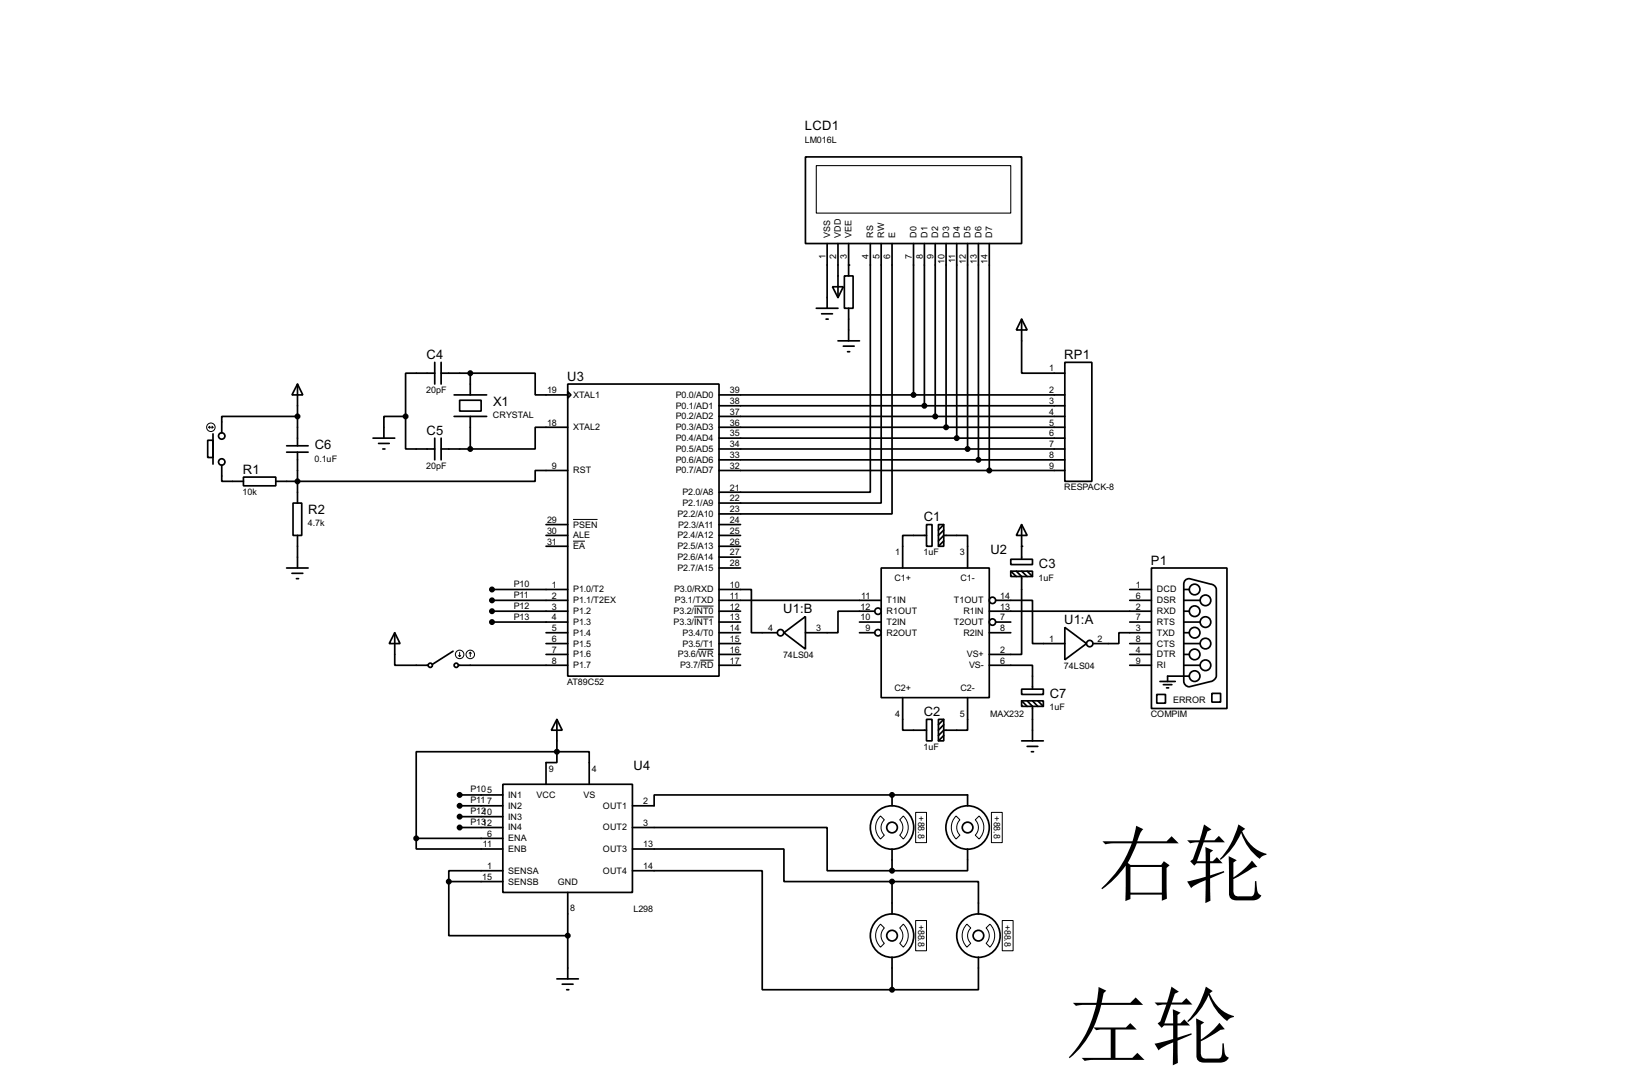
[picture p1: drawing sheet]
<svg xmlns="http://www.w3.org/2000/svg" width="383mm" height="256mm" viewBox="0 0 383 256" stroke-linecap="round" stroke-linejoin="round" font-family="sans-serif">
<g fill="none" stroke="#000" stroke-width=".4">
<path d="M189.3 36.9h50.8v20.3h-50.8zM194.4 57.2v15.2M196.9 57.2v12.7M199.4 57.2v7.6M204.5 57.2v58.4h-35.5M207.1 57.2v61h-38.1M209.6 57.2v63.5h-40.6M214.7 57.2v35.6M217.2 57.2v38.1M219.8 57.2v40.6M222.3 57.2v43.2M224.8 57.2v45.7"/>
<path d="M227.4 57.2v48.3M229.9 57.2v50.8M232.5 57.2v53.3M191.8 72.4h5.1M193.1 73.7h2.5M194.1 75h.5M195.6 67.4h2.6l-1.3 2.5zM198.4 64.8h2.1v7.6h-2.1zM199.4 72.4v7.7M240.1 75l1.3 2.5h-2.6zM240.1 75v12.7h10.1M69.9 90.2l1.3 2.6h-2.6z"/>
<path d="M69.9 97.8h-17.8v3.9M69.9 90.2v14.5M95.3 97.8v7.7h6.9M95.3 97.8h-5.1v5.1M102.2 87.7h-6.9v10.1M102.2 85.1v5.1M103.7 87.7h6.8M103.7 85.1v5.1M106.7 92.8h7.7M106.7 97.8h7.7M108 94h5.1v2.6h-5.1zM110.5 87.7h15.3v5.1h7.6"/>
<path d="M110.5 87.7v5.1M110.5 97.8v7.7M133.4 90.2h35.6v68.6h-35.6zM133.4 92l.8 .8-.8 .7zM169 92.8h81.2M169 95.3h81.2M169 97.8h81.2M196.9 80.1h5.1M198.2 81.3h2.5M199.2 82.6h.5M250.2 85.1h6.4v28h-6.4zM48.8 103.4h1.3v4.1h-1.3z"/>
<path d="M50.1 101.9v7.1M52.1 109.3v3.8h5.1M57.2 112.1h7.6v2h-7.6zM67.4 106.2h5M67.4 104.7h5M68.9 118.2h2v7.6h-2zM69.9 106.2v12M87.7 102.9h5.1M89 104.2h2.5M90 105.5h.5M102.2 102.9v5.1M103.7 105.5h6.8"/>
<path d="M103.7 102.9v5.1M133.4 100.4h-7.6v5.1h-15.3M133.4 110.5h-7.6v2.6h-61M169 105.5h81.2M169 100.4h81.2M169 102.9h81.2M169 108h81.2M169 110.5h81.2M67.4 133.4h5M68.6 134.7h2.6M69.7 135.9h.5M69.9 125.8v7.6"/>
<path d="M115.6 138.5h17.8M128.3 125.8h5.1M128.3 128.3h5.1M128.3 123.2h5.1M169 138.5h7.6v10.1h6.1M169 125.8h5M169 128.3h5M169 123.2h5M169 133.4h5M169 130.9h5M207.1 133.4h25.4v30.5h-25.4zM217.7 123.2h1.3v5.1h-1.3z"/>
<path d="M217.7 125.8h-5.6v7.6M220.5 123.2h1.3v5.1h-1.3zM220.5 127.1l1.3-1.3h5.6v7.6M221.8 123.2l-1.3 1.3M221.8 124.5l-1.3 1.3M221.8 127.1l-1.3 1.2M237.5 131.4h5.1v1.2h-5.1zM237.5 134.2h5.1v1.2h-5.1zM237.5 134.2l1.3 1.2M238.8 134.2l1.3 1.2v18.3h-7.6M240.1 123.2l1.3 2.6h-2.6zM240.1 123.2v8.2"/>
<path d="M240.1 134.2l1.3 1.2M241.4 134.2l1.2 1.2M265.5 138.5h5.1M270.6 133.4h17.7v33h-17.7zM278.2 138.5h1.3M278.6 136.1l.9-.2 5 1.3a1.4 1.4 0 0 1 1.3 1.3v20.3a1.64 1.64 0 0 1-1.3 1.3l-5 1.2a1.34 1.34 0 0 1-1.3-1.2v-22.9v-.4zM92.8 148.6l1.2 2.6h-2.5zM92.8 148.6v7.7h7.8M106.5 153l-4.8 3M107.8 156.3h25.6M115.6 143.6h17.8M115.6 141h17.8"/>
<path d="M115.6 146.1h17.8M128.3 148.6h5.1M128.3 153.7h5.1M128.3 151.2h5.1M169 143.6h5M169 141h38.1M169 146.1h5M169 156.3h5M169 148.6h5M169 153.7h5M169 151.2h5M184.2 148.6l5.1-3.8v7.7z"/>
<path d="M202 146.1h5.1M202 148.6h3.5M205.5 143.6h-8.6v5h-7.6M232.5 156.3h10.1v5.6M232.5 143.6h38.1M232.5 148.6h5M234 141h8.6v10.2h7.6M234 146.1h3.5M250.2 147.4l5.1 3.8-5.1 3.8zM265.5 141h5.1M265.5 146.1h5.1M265.5 156.3h5.1"/>
<path d="M265.5 153.7h5.1M265.5 151.2h5.1M270.6 148.6h-7.7v2.6h-6.1M278.2 143.6h1.3M278.2 141h3.8M278.2 146.1h3.8M278.2 156.3h3.8M278.2 148.6h1.3M278.2 153.7h1.3M278.2 151.2h3.8M279.5 158.8h-5.1v1.3M130.9 169l1.2 2.5h-2.5z"/>
<path d="M130.9 176.6h-33.1v20.3M130.9 176.6h7.6v7.6M130.9 176.6v2.5h-2.6v5.1M130.9 169v7.6M212.1 163.9v7.6h5.6M217.7 169h1.3v5h-1.3zM220.5 169h1.3v5h-1.3zM221.8 169l-1.3 1.2M221.8 170.2l-1.3 1.3M221.8 172.8l-1.3 1.2M227.4 163.9v7.6h-5.6l-1.3 1.3M240.1 161.9h5.1v1.2h-5.1z"/>
<path d="M240.1 164.6h5.1v1.3h-5.1zM240.1 174h5.1M240.1 164.6l1.3 1.3M241.4 164.6l1.2 1.3v8.1M241.4 175.3h2.5M242.4 176.6h.5M242.6 164.6l1.3 1.3M243.9 164.6l1.3 1.3M271.8 163.1h2.1v2.1h-2.1zM272.6 160.1h3.6M273.4 160.8h2M274.1 161.6h.5"/>
<path d="M284.8 162.9h2v2h-2zM97.8 196.9v2.5h20.4M97.8 196.9h20.4M108 186.7h10.2M108 189.3h10.2M108 191.8h10.2M108 194.4h10.2M118.2 184.2h30.4v25.4h-30.4zM148.6 194.4h45.8v10.1h15.2M148.6 199.4h35.6v7.7h25.4M209.6 186.7h-55.9v2.6h-5.1M209.6 186.7h17.8v2.6"/>
<path d="M209.6 186.7v2.6M209.6 199.4v5.1M227.4 199.4v5.1h-17.8M105.5 207.1v12.7h27.9M105.5 207.1h12.7M118.2 204.5h-12.7v2.6M133.4 209.6v20.3M148.6 204.5h30.5v28h30.5M209.6 207.1h20.3v7.6M209.6 207.1v7.6M130.9 229.9h5M132.1 231.2h2.6"/>
<path d="M133.2 232.5h.5M209.6 224.8v7.7M229.9 224.8v7.7h-20.3"/>
<circle cx="52.1" cy="102.4" r=".75"/>
<circle cx="52.1" cy="108.5" r=".75"/>
<circle cx="280.7" cy="138.5" r="1.25"/>
<circle cx="101.1" cy="156.3" r=".5"/>
<circle cx="107.2" cy="156.3" r=".5"/>
<circle cx="183.4" cy="148.6" r=".75"/>
<circle cx="206.3" cy="143.6" r=".75"/>
<circle cx="206.3" cy="148.6" r=".75"/>
<circle cx="233.2" cy="141" r=".75"/>
<circle cx="233.2" cy="146.1" r=".75"/>
<circle cx="256" cy="151.2" r=".75"/>
<circle cx="280.7" cy="148.6" r="1.25"/>
<circle cx="280.7" cy="153.7" r="1.25"/>
<circle cx="280.7" cy="143.6" r="1.25"/>
<circle cx="280.7" cy="158.8" r="1.25"/>
<circle cx="283.2" cy="151.2" r="1.25"/>
<circle cx="283.2" cy="141" r="1.25"/>
<circle cx="283.2" cy="156.3" r="1.25"/>
<circle cx="283.2" cy="146.1" r="1.25"/>
<circle cx="209.6" cy="194.4" r="5.1"/>
<circle cx="209.6" cy="194.4" r="1.25"/>
<circle cx="227.3" cy="194.4" r="5.1"/>
<circle cx="227.3" cy="194.4" r="1.25"/>
<circle cx="209.6" cy="219.8" r="5.1"/>
<circle cx="209.6" cy="219.8" r="1.25"/>
<circle cx="229.9" cy="219.8" r="5.1"/>
<circle cx="229.9" cy="219.8" r="1.25"/>
</g>
<g fill="#000">
<circle cx="199.4" cy="62.3" r=".2"/>
<circle cx="240.1" cy="128.3" r=".2"/>
<circle cx="209.6" cy="186.7" r=".2"/>
</g>
<g fill="none" stroke="#000" stroke-width=".23">
<path d="M49.1 100.4h1M49.1 100.4l.2 .2M49.3 100.1l-.2 .3M49.8 100.1l.3 .3M50.1 100.4l-.3 .2M134.7 127.1h2.8M134.7 122h5.7M107.8 154l.2 .2M108 153.2v1M108.3 154l-.3 .2M110.5 153.2l-.2 .3M110.5 153.2l.3 .3"/>
<path d="M110.5 153.2v1M163.1 142.4h4.6M163.1 144.9h4.6M164.1 152.5h3.6M164.6 155.1h3.1M206.9 191.7l.9 .9a2.45 2.45 0 0 0 0 3.6l-.9 .9a3.7 3.7 0 0 1 0-5.4zM212.3 191.7a3.7 3.7 0 0 1 0 5.4l-.9-.9a2.54 2.54 0 0 0 0-3.6zM215.2 190.8h2.5v7.1h-2.5zM224.7 191.7l.9 .9a2.54 2.54 0 0 0 0 3.6l-.9 .9a3.8 3.8 0 0 1 0-5.4zM229.2 192.6l.9-.9a3.8 3.8 0 0 1 0 5.4l-.9-.9a2.54 2.54 0 0 0 0-3.6zM233 190.8h2.5v7.1h-2.5zM206.9 217.1l.9 .9a2.45 2.45 0 0 0 0 3.6l-.9 .9a3.7 3.7 0 0 1 0-5.4z"/>
<path d="M212.3 217.1a3.7 3.7 0 0 1 0 5.4l-.9-.9a2.54 2.54 0 0 0 0-3.6zM215.2 216.2h2.5v7.1h-2.5zM227.2 217.1l.9 .9a2.54 2.54 0 0 0 0 3.6l-.9 .9a3.8 3.8 0 0 1 0-5.4zM231.7 218l.9-.9a3.8 3.8 0 0 1 0 5.4l-.9-.9a2.54 2.54 0 0 0 0-3.6zM235.5 216.2h2.6v7.1h-2.6z"/>
<circle cx="49.5" cy="100.4" r="1"/>
<circle cx="108" cy="153.7" r="1"/>
<circle cx="110.5" cy="153.7" r="1"/>
</g>
<g fill="#000" stroke="#000" stroke-width=".4">
<circle cx="69.9" cy="97.8" r=".5"/>
<circle cx="95.3" cy="97.8" r=".5"/>
<circle cx="110.5" cy="87.7" r=".5"/>
<circle cx="214.6" cy="92.8" r=".5"/>
<circle cx="217.2" cy="95.3" r=".5"/>
<circle cx="219.7" cy="97.8" r=".5"/>
<circle cx="69.9" cy="113.1" r=".5"/>
<circle cx="110.5" cy="105.5" r=".5"/>
<circle cx="222.3" cy="100.4" r=".5"/>
<circle cx="224.8" cy="102.9" r=".5"/>
<circle cx="227.3" cy="105.5" r=".5"/>
<circle cx="229.9" cy="108" r=".5"/>
<circle cx="232.4" cy="110.5" r=".5"/>
<circle cx="115.6" cy="138.5" r=".5"/>
<circle cx="115.6" cy="141" r=".5"/>
<circle cx="115.6" cy="143.6" r=".5"/>
<circle cx="115.6" cy="146.1" r=".5"/>
<circle cx="130.8" cy="176.6" r=".5"/>
<circle cx="97.8" cy="196.9" r=".5"/>
<circle cx="108" cy="186.7" r=".5"/>
<circle cx="108" cy="191.8" r=".5"/>
<circle cx="108" cy="194.4" r=".5"/>
<circle cx="108" cy="189.3" r=".5"/>
<circle cx="209.6" cy="186.7" r=".5"/>
<circle cx="105.4" cy="207.1" r=".5"/>
<circle cx="133.4" cy="219.8" r=".5"/>
<circle cx="209.6" cy="204.5" r=".5"/>
<circle cx="209.6" cy="207.1" r=".5"/>
<circle cx="209.6" cy="232.5" r=".5"/>
</g>
<path d="M191.8 38.9h45.7v11.2h-45.7z" fill="none" stroke="#000" stroke-width=".25"/>
<g font-size="20.3">
<text x="257.9" y="210.2">右轮</text>
<text x="250.2" y="248.3">左轮</text>
</g>
<g font-size="3.4">
<text x="189.1" y="30.5">LCD1</text>
<text x="100.2" y="84.3">C4</text>
<text x="133.3" y="89.4">U3</text>
<text x="250.1" y="84.3">RP1</text>
<text x="115.9" y="95.3">X1</text>
<text x="74" y="105.5">C6</text>
<text x="100.2" y="102.1">C5</text>
<text x="57.1" y="111.3">R1</text>
<text x="72.4" y="120.7">R2</text>
<text x="217.1" y="122.4">C1</text>
<text x="232.7" y="130.1">U2</text>
<text x="244.1" y="133.4">C3</text>
<text x="270.4" y="132.6">P1</text>
<text x="184.1" y="144">U1:B</text>
<text x="250.1" y="146.6">U1:A</text>
<text x="246.7" y="163.9">C7</text>
<text x="217.1" y="168.2">C2</text>
<text x="148.9" y="180.9">U4</text>
</g>
<g font-size="2.4">
<text x="189.1" y="33.5">LM016L</text>
<text x="195.1" y="55.9" transform="rotate(-90 195.1 55.9)">VSS</text>
<text x="197.6" y="55.9" transform="rotate(-90 197.6 55.9)">VDD</text>
<text x="200.1" y="55.9" transform="rotate(-90 200.1 55.9)">VEE</text>
<text x="205.2" y="55.9" transform="rotate(-90 205.2 55.9)">RS</text>
<text x="207.8" y="55.9" transform="rotate(-90 207.8 55.9)">RW</text>
<text x="210.3" y="55.9" transform="rotate(-90 210.3 55.9)">E</text>
<text x="215.4" y="55.9" transform="rotate(-90 215.4 55.9)">D0</text>
<text x="217.9" y="55.9" transform="rotate(-90 217.9 55.9)">D1</text>
<text x="220.5" y="55.9" transform="rotate(-90 220.5 55.9)">D2</text>
<text x="223" y="55.9" transform="rotate(-90 223 55.9)">D3</text>
<text x="225.5" y="55.9" transform="rotate(-90 225.5 55.9)">D4</text>
<text x="228.1" y="55.9" transform="rotate(-90 228.1 55.9)">D5</text>
<text x="230.6" y="55.9" transform="rotate(-90 230.6 55.9)">D6</text>
<text x="233.2" y="55.9" transform="rotate(-90 233.2 55.9)">D7</text>
<text x="194" y="60.9" transform="rotate(-90 194 60.9)">1</text>
<text x="196.5" y="60.9" transform="rotate(-90 196.5 60.9)">2</text>
<text x="199" y="60.8" transform="rotate(-90 199 60.8)">3</text>
<text x="204.1" y="60.9" transform="rotate(-90 204.1 60.9)">4</text>
<text x="206.7" y="60.9" transform="rotate(-90 206.7 60.9)">5</text>
<text x="209.2" y="60.9" transform="rotate(-90 209.2 60.9)">6</text>
<text x="214.3" y="60.8" transform="rotate(-90 214.3 60.8)">7</text>
<text x="216.8" y="60.9" transform="rotate(-90 216.8 60.9)">8</text>
<text x="219.4" y="60.9" transform="rotate(-90 219.4 60.9)">9</text>
<text x="221.9" y="62" transform="rotate(-90 221.9 62)">10</text>
<text x="224.4" y="61.8" transform="rotate(-90 224.4 61.8)">11</text>
<text x="227" y="62" transform="rotate(-90 227 62)">12</text>
<text x="229.5" y="62" transform="rotate(-90 229.5 62)">13</text>
<text x="232.1" y="62" transform="rotate(-90 232.1 62)">14</text>
<text x="246.6" y="87.3">1</text>
<text x="100.2" y="92.3">20pF</text>
<text x="128.6" y="92.4">19</text>
<text x="134.7" y="93.5">XTAL1</text>
<text x="158.8" y="93.5">P0.0/AD0</text>
<text x="171.5" y="92.4">39</text>
<text x="171.5" y="94.9">38</text>
<text x="246.6" y="92.4">2</text>
<text x="246.6" y="94.9">3</text>
<text x="115.8" y="98.2">CRYSTAL</text>
<text x="128.6" y="100">18</text>
<text x="134.7" y="101.1">XTAL2</text>
<text x="158.8" y="96">P0.1/AD1</text>
<text x="158.8" y="98.5">P0.2/AD2</text>
<text x="158.8" y="101.1">P0.3/AD3</text>
<text x="171.5" y="97.4">37</text>
<text x="171.5" y="100">36</text>
<text x="246.6" y="97.4">4</text>
<text x="246.6" y="100">5</text>
<text x="158.8" y="103.6">P0.4/AD4</text>
<text x="158.8" y="106.2">P0.5/AD5</text>
<text x="171.5" y="102.5">35</text>
<text x="171.5" y="105.1">34</text>
<text x="171.5" y="107.6">33</text>
<text x="246.6" y="102.5">6</text>
<text x="246.6" y="105.1">7</text>
<text x="246.6" y="107.6">8</text>
<text x="73.9" y="108.4">0.1uF</text>
<text x="100.2" y="110.1">20pF</text>
<text x="129.7" y="110.1">9</text>
<text x="134.7" y="111.2">RST</text>
<text x="158.8" y="108.7">P0.6/AD6</text>
<text x="158.8" y="111.2">P0.7/AD7</text>
<text x="171.5" y="110.1">32</text>
<text x="246.6" y="110.1">9</text>
<text x="57" y="116.2">10k</text>
<text x="160.3" y="116.3">P2.0/A8</text>
<text x="160.3" y="118.9">P2.1/A9</text>
<text x="171.5" y="115.2">21</text>
<text x="171.5" y="117.8">22</text>
<text x="250" y="115.2">RESPACK-8</text>
<text x="72.4" y="123.7">4.7k</text>
<text x="128.6" y="125.4">30</text>
<text x="128.6" y="122.8">29</text>
<text x="134.7" y="123.9">PSEN</text>
<text x="159.2" y="121.4">P2.2/A10</text>
<text x="159.3" y="123.9">P2.3/A11</text>
<text x="171.5" y="120.3">23</text>
<text x="171.5" y="122.8">24</text>
<text x="171.5" y="125.4">25</text>
<text x="128.6" y="127.9">31</text>
<text x="134.7" y="126.5">ALE</text>
<text x="134.7" y="129">EA</text>
<text x="159.2" y="126.5">P2.4/A12</text>
<text x="159.2" y="129">P2.5/A13</text>
<text x="159.2" y="131.6">P2.6/A14</text>
<text x="171.5" y="127.9">26</text>
<text x="171.5" y="130.5">27</text>
<text x="210.4" y="130.5">1</text>
<text x="217" y="130.4">1uF</text>
<text x="225.6" y="130.5">3</text>
<text x="120.7" y="137.9">P10</text>
<text x="159.2" y="134.1">P2.7/A15</text>
<text x="171.5" y="133">28</text>
<text x="210.2" y="136.6">C1+</text>
<text x="225.7" y="136.6">C1-</text>
<text x="244.1" y="136.4">1uF</text>
<text x="120.7" y="140.4">P11</text>
<text x="120.7" y="143">P12</text>
<text x="129.7" y="138.1">1</text>
<text x="129.7" y="140.6">2</text>
<text x="129.7" y="143.2">3</text>
<text x="134.7" y="139.2">P1.0/T2</text>
<text x="134.7" y="141.7">P1.1/T2EX</text>
<text x="158.4" y="139.2">P3.0/RXD</text>
<text x="158.6" y="141.7">P3.1/TXD</text>
<text x="171.5" y="138.1">10</text>
<text x="171.5" y="140.6">11</text>
<text x="171.5" y="143.2">12</text>
<text x="202.2" y="143.2">12</text>
<text x="202.4" y="140.6">11</text>
<text x="208.3" y="141.7">T1IN</text>
<text x="224.1" y="141.7">T1OUT</text>
<text x="235" y="140.6">14</text>
<text x="235" y="143.2">13</text>
<text x="266.9" y="143.2">2</text>
<text x="266.9" y="140.6">6</text>
<text x="266.9" y="138.1">1</text>
<text x="271.8" y="141.7">DSR</text>
<text x="271.8" y="139.2">DCD</text>
<text x="120.7" y="145.5">P13</text>
<text x="129.7" y="145.7">4</text>
<text x="129.7" y="148.2">5</text>
<text x="134.7" y="144.3">P1.2</text>
<text x="134.7" y="146.8">P1.3</text>
<text x="134.7" y="149.3">P1.4</text>
<text x="158.3" y="144.3">P3.2/INT0</text>
<text x="158.3" y="146.8">P3.3/INT1</text>
<text x="160.4" y="149.3">P3.4/T0</text>
<text x="171.5" y="145.7">13</text>
<text x="171.5" y="148.2">14</text>
<text x="180.5" y="148.2">4</text>
<text x="191.8" y="148.2">3</text>
<text x="202.2" y="145.7">10</text>
<text x="203.4" y="148.2">9</text>
<text x="208.3" y="144.3">R1OUT</text>
<text x="208.3" y="146.8">T2IN</text>
<text x="208.3" y="149.3">R2OUT</text>
<text x="224.1" y="146.8">T2OUT</text>
<text x="226.4" y="144.3">R1IN</text>
<text x="226.4" y="149.3">R2IN</text>
<text x="235" y="145.7">7</text>
<text x="235" y="148.2">8</text>
<text x="266.9" y="148.2">3</text>
<text x="266.9" y="145.7">7</text>
<text x="271.8" y="149.3">TXD</text>
<text x="271.8" y="144.3">RXD</text>
<text x="271.8" y="146.8">RTS</text>
<text x="129.7" y="150.8">6</text>
<text x="129.7" y="153.3">7</text>
<text x="129.7" y="155.9">8</text>
<text x="134.7" y="151.9">P1.5</text>
<text x="134.7" y="154.4">P1.6</text>
<text x="159.3" y="154.4">P3.6/WR</text>
<text x="160.4" y="151.9">P3.5/T1</text>
<text x="171.5" y="155.9">17</text>
<text x="171.5" y="153.3">16</text>
<text x="171.5" y="150.8">15</text>
<text x="184" y="154.6">74LS04</text>
<text x="227.2" y="154.4">VS+</text>
<text x="235" y="153.3">2</text>
<text x="235" y="155.9">6</text>
<text x="246.6" y="150.8">1</text>
<text x="257.9" y="150.8">2</text>
<text x="266.9" y="150.8">8</text>
<text x="266.9" y="153.3">4</text>
<text x="266.9" y="155.9">9</text>
<text x="271.8" y="151.9">CTS</text>
<text x="271.8" y="154.4">DTR</text>
<text x="133.2" y="160.9">AT89C52</text>
<text x="134.7" y="157">P1.7</text>
<text x="159.8" y="157">P3.7/RD</text>
<text x="227.7" y="157">VS-</text>
<text x="250" y="157.1">74LS04</text>
<text x="271.8" y="157">RI</text>
<text x="210.2" y="162.2">C2+</text>
<text x="225.7" y="162.2">C2-</text>
<text x="246.6" y="166.9">1uF</text>
<text x="275.6" y="165">ERROR</text>
<text x="210.4" y="168.3">4</text>
<text x="225.6" y="168.3">5</text>
<text x="232.7" y="168.5">MAX232</text>
<text x="270.4" y="168.5">COMPIM</text>
<text x="217" y="176.1">1uF</text>
<text x="129" y="181.3">9</text>
<text x="139.1" y="181.3">4</text>
<text x="110.5" y="186.1">P105</text>
<text x="110.5" y="188.7">P117</text>
<text x="110.5" y="191.2">P1210</text>
<text x="119.4" y="187.4">IN1</text>
<text x="119.4" y="190">IN2</text>
<text x="126.1" y="187.3">VCC</text>
<text x="137.1" y="187.3">VS</text>
<text x="141.7" y="190">OUT1</text>
<text x="151.2" y="188.9">2</text>
<text x="215.8" y="191.8" transform="rotate(90 215.8 191.8)">+88.8</text>
<text x="233.5" y="191.8" transform="rotate(90 233.5 191.8)">+88.8</text>
<text x="110.5" y="193.8">P1312</text>
<text x="114.5" y="196.5">6</text>
<text x="119.4" y="197.6">ENA</text>
<text x="119.4" y="192.5">IN3</text>
<text x="119.4" y="195.1">IN4</text>
<text x="141.7" y="195.1">OUT2</text>
<text x="151.2" y="194">3</text>
<text x="113.5" y="199">11</text>
<text x="119.4" y="200.1">ENB</text>
<text x="141.7" y="200.1">OUT3</text>
<text x="151.2" y="199">13</text>
<text x="113.3" y="206.7">15</text>
<text x="114.5" y="204.1">1</text>
<text x="119.4" y="205.2">SENSA</text>
<text x="119.4" y="207.8">SENSB</text>
<text x="131.1" y="207.9">GND</text>
<text x="141.7" y="205.2">OUT4</text>
<text x="151.2" y="204.1">14</text>
<text x="134" y="214">8</text>
<text x="148.8" y="214.2">L298</text>
<text x="215.8" y="217.2" transform="rotate(90 215.8 217.2)">+88.8</text>
<text x="236.1" y="217.2" transform="rotate(90 236.1 217.2)">+88.8</text>
</g>
</svg>
